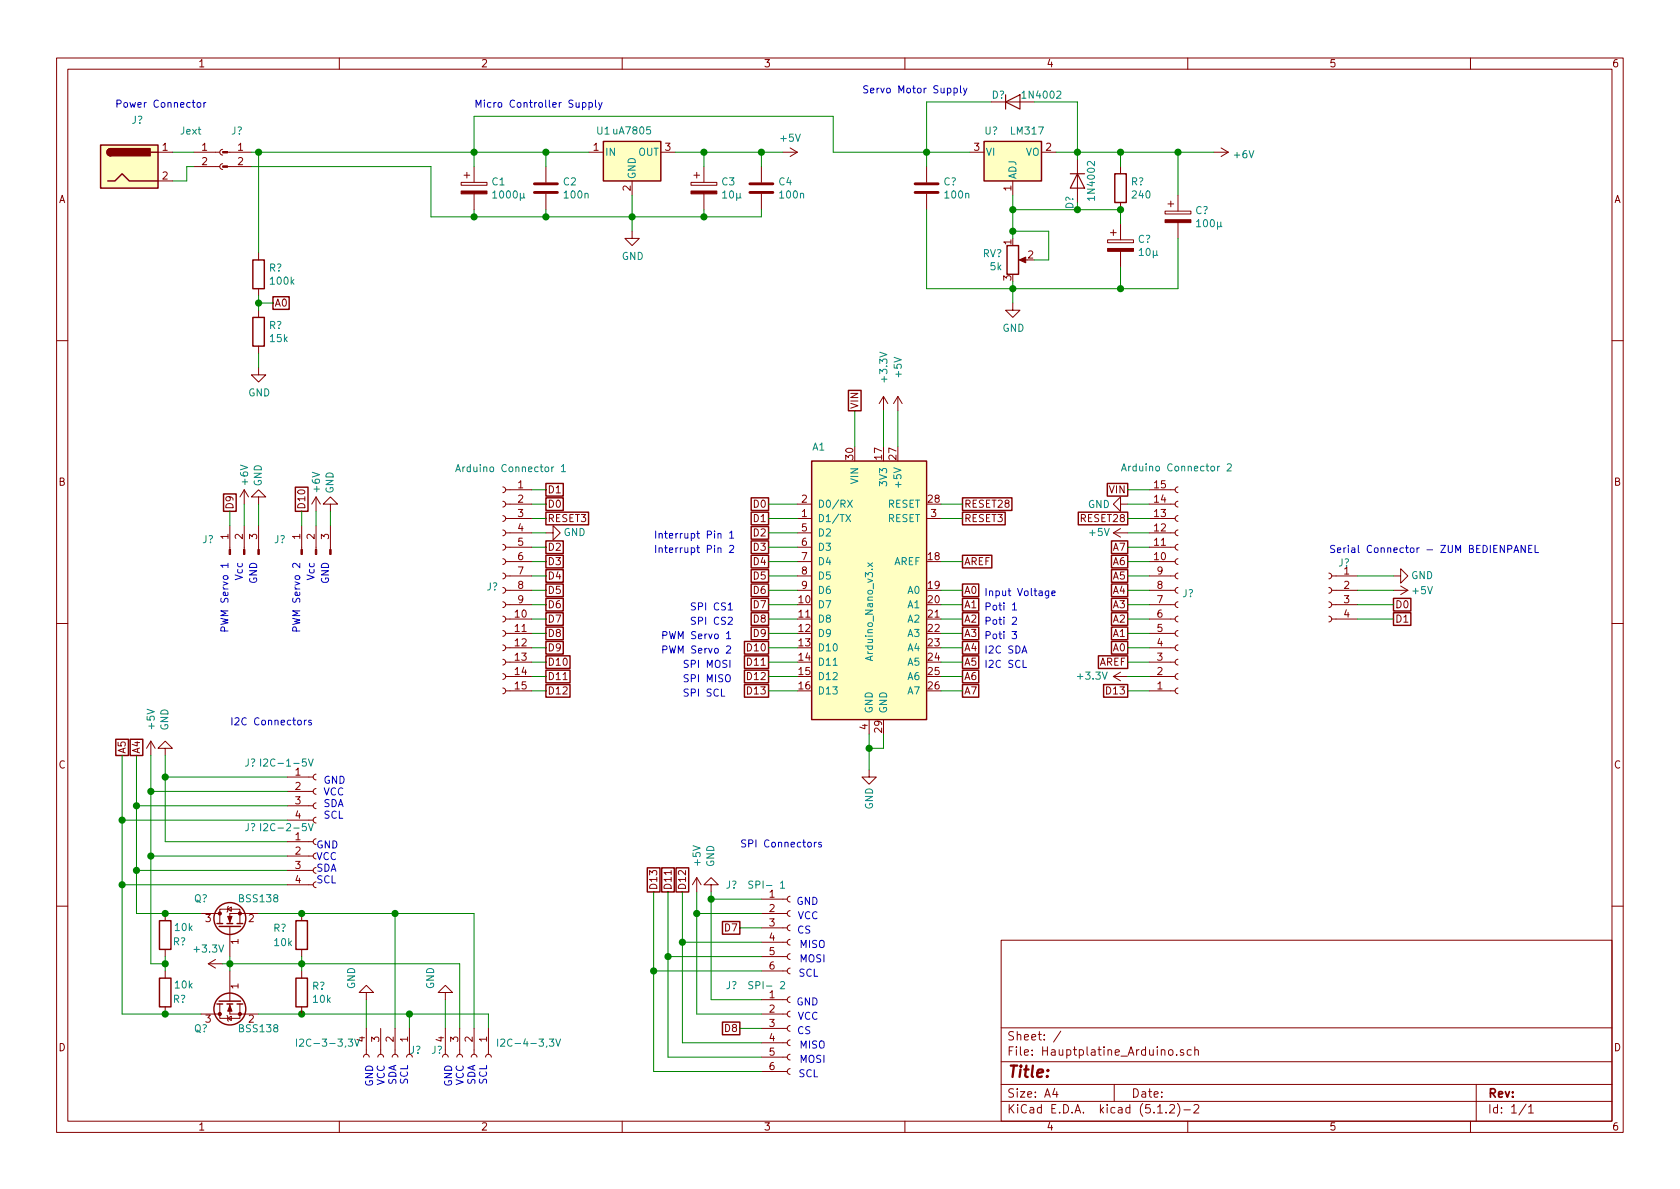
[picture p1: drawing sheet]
<svg xmlns="http://www.w3.org/2000/svg" width="297mm" height="210mm" viewBox="0 0 297 210" stroke-linecap="round" stroke-linejoin="round" font-family="sans-serif">
<g fill="none" stroke="#840000" stroke-width=".18">
<path d="M10 10.3h277v189.9h-277zM12 12.2h273v186.1h-273zM60 10.3v1.9M110 10.3v1.9M160 10.3v1.9M177.8 18h5.1M210 10.3v1.9M260 10.3v1.9M27.9 26.9h2.6M27.9 32h2.6M34.3 26.9h4.6M34.3 29.5h4.6"/>
<path d="M39.4 29l-.3 .1-.2 .3 .1 .4 .4 .2M39.4 26.4l-.3 .1-.2 .3 .1 .4 .4 .2M40.2 26.9h4.2M40.2 29.5h4.2M81.5 32.3h4.6v.5h-4.6zM82 31h1.1M82.5 30.5v1M83.8 29.5v2.8M83.8 34.3v2.8M96.5 29.5v2.8M96.5 34.3v2.8M104.1 26.9h2.6"/>
<path d="M111.8 32v2.5M116.8 26.9h2.6M122.2 32.3h4.5v.5h-4.5zM122.7 31h1M123.2 30.5v1M124.5 29.5v2.8M124.5 34.3v2.8M134.6 29.5v2.8M134.6 34.3v2.8M138.4 26.9h2.6M139.7 26.2l1.3 .7M141 26.9l-1.3 .8"/>
<path d="M163.8 29.5v2.8M163.8 34.3v2.8M171.4 26.9h2.6M179.1 32v2.5M184.1 26.9h2.6M190.5 28.2v7.6M198.1 29.5v1.2M198.1 35.8v1.3M198.1 39.6v2.8M206 37.3h4.6v.5h-4.6zM206.5 36.1h1M207 35.6v1"/>
<path d="M208.3 34.5v2.8M208.3 39.4v2.8M214.6 26.9h2.6M215.9 26.2l1.3 .7M217.2 26.9l-1.3 .8M45.7 44.7v1.3M45.7 51v1.3M45.7 54.9v1.2M111.8 40.9v1.3h1.2l-1.2 1.2-1.3-1.2h1.3M179.1 53.6v1.3h1.2l-1.2 1.2-1.3-1.2h1.3M180.6 46h1M195.8 42.4h4.6v.5h-4.6z"/>
<path d="M196.3 41.1h1.1M196.8 40.6v1.1M198.1 44.4v2.8M10 60.2h2M45.7 65v1.3h1.3l-1.3 1.3-1.3-1.3h1.3M45.7 61.2v1.3M156.2 70.1l-.8 1.3M156.2 70.1v2.5M156.2 70.1l.8 1.3M158.7 70.1l-.7 1.3M158.7 70.1v2.5M158.7 70.1l.8 1.3"/>
<path d="M285 60.2h2M40.6 93v4.2M43.2 86.6l-.8 1.3M43.2 86.6v2.5M43.2 93v4.2M43.2 86.6l.7 1.3M45.7 87.9h1.3l-1.3-1.3-1.3 1.3h1.3v1.2M45.7 93v4.2M53.3 93v4.2M55.9 87.9v2.5M55.9 93v4.2M55.9 87.9l-.8 1.2"/>
<path d="M55.9 87.9l.7 1.2M58.4 89.1h1.3l-1.3-1.2-1.3 1.2h1.3v1.3M58.4 93v4.2M88.9 98.8l.3 .1 .2 .3-.1 .4-.4 .2M88.9 96.3l.3 .1 .2 .3-.1 .4-.4 .2M88.9 93.7l.3 .1 .2 .3-.1 .5-.4 .1M88.9 91.2l.3 .1 .2 .3-.1 .4-.4 .2M88.9 88.6l.3 .2 .2 .2-.1 .5-.4 .2M88.9 86.1l.3 .1 .2 .3-.1 .4-.4 .2M89.4 91.7h4.6M89.4 89.1h4.6M89.4 94.2h4.6"/>
<path d="M89.4 96.8h4.6M89.4 99.3h4.6M89.4 86.6h4.6M96.5 94.2h1.3v-1.2l1.3 1.2-1.3 1.3v-1.3M141 91.7h2.5M141 89.1h2.5M141 94.2h2.5M141 96.8h2.5M141 99.3h2.5M163.8 91.7h2.6M196.8 94.2h2.6M196.8 94.2l1.3 .8"/>
<path d="M198.1 89.1v-1.2l-1.3 1.2 1.3 1.3v-1.3h1.3M198.1 93.5l-1.3 .7M203.2 91.7h4.6M203.2 89.1h4.6M203.2 94.2h4.6M203.2 96.8h4.6M203.2 99.3h4.6M203.2 86.6h4.6M208.3 86.1l-.3 .1-.2 .3 .1 .4 .4 .2M208.3 88.6l-.3 .1-.2 .4 .1 .4 .4 .2M208.3 91.2l-.3 .1-.2 .3 .1 .4 .4 .2M208.3 93.7l-.3 .1-.2 .4 .1 .3 .4 .2"/>
<path d="M208.3 96.3l-.3 .1-.2 .3 .1 .4 .4 .2M208.3 98.8l-.3 .1-.2 .3 .1 .4 .4 .2M10 110.3h2M88.9 119.1l.3 .1 .2 .3-.1 .5-.4 .1M88.9 116.6l.3 .1 .2 .3-.1 .4-.4 .2M88.9 114l.3 .2 .2 .2-.1 .5-.4 .2M88.9 111.5l.3 .1 .2 .3-.1 .4-.4 .2M88.9 109l.3 .1 .2 .3-.1 .4-.4 .2M88.9 106.4l.3 .1 .2 .3-.1 .5-.4 .1M88.9 103.9l.3 .1 .2 .3-.1 .4-.4 .2M88.9 101.3l.3 .2 .2 .2-.1 .5-.4 .2M89.4 101.8h4.6"/>
<path d="M89.4 104.4h4.6M89.4 109.5h4.6M89.4 106.9h4.6M89.4 112h4.6M89.4 114.5h4.6M89.4 117.1h4.6M89.4 119.6h4.6M141 101.8h2.5M141 104.4h2.5M196.8 119.6h2.6M196.8 119.6l1.3 .8M198.1 118.9l-1.3 .7"/>
<path d="M203.2 101.8h4.6M203.2 104.4h4.6M203.2 109.5h4.6M203.2 106.9h4.6M203.2 112h4.6M203.2 114.5h4.6M203.2 117.1h4.6M203.2 119.6h4.6M208.3 101.3l-.3 .1-.2 .4 .1 .4 .4 .2M208.3 103.9l-.3 .1-.2 .3 .1 .4 .4 .2M208.3 106.4l-.3 .1-.2 .4 .1 .3 .4 .2M208.3 109l-.3 .1-.2 .3 .1 .4 .4 .2"/>
<path d="M208.3 111.5l-.3 .1-.2 .3 .1 .4 .4 .2M208.3 114l-.3 .1-.2 .4 .1 .4 .4 .2M208.3 116.6l-.3 .1-.2 .3 .1 .4 .4 .2M208.3 119.1l-.3 .1-.2 .4 .1 .3 .4 .2M234.9 109l.4 .1 .2 .3-.2 .4-.4 .2M234.9 106.4l.4 .1 .2 .3-.2 .5-.4 .1M234.9 103.9l.4 .1 .2 .3-.2 .4-.4 .2M234.9 101.3l.4 .2 .2 .2-.2 .5-.4 .2M235.5 101.8h4.5M235.5 104.4h4.5M235.5 109.5h4.5M235.5 106.9h4.5"/>
<path d="M246.4 101.8h1.2v-1.2l1.3 1.2-1.3 1.3v-1.3M246.4 104.4h2.5M247.6 103.6l1.3 .8M248.9 104.4l-1.3 .8M285 110.3h2M26.7 131.1l-.8 1.2M26.7 131.1v2.5M26.7 131.1l.7 1.2M29.2 132.3h1.3l-1.3-1.2-1.3 1.2h1.3v1.3M50.8 139.9h4.6M50.8 137.4h4.6M55.9 139.4l-.3 .1-.2 .4 .1 .4 .4 .2"/>
<path d="M55.9 136.9l-.3 .1-.2 .3 .1 .4 .4 .2M88.9 121.7l.3 .1 .2 .3-.1 .4-.4 .2M89.4 122.2h4.6M153.7 136.1v1.3h1.2l-1.2 1.3-1.3-1.3h1.3M153.7 127.2v2.6M203.2 122.2h4.6M208.3 121.7l-.3 .1-.2 .3 .1 .4 .4 .2M50.8 145h4.6M50.8 142.5h4.6M50.8 156.5h4.6M50.8 153.9h4.6M50.8 151.4h4.6"/>
<path d="M50.8 148.8h4.6M55.9 144.5l-.3 .1-.2 .4 .1 .3 .4 .2M55.9 142l-.3 .1-.2 .3 .1 .4 .4 .2M55.9 156l-.3 .1-.2 .3 .1 .4 .4 .2M118.7 153.9v.8M123.2 155.2v2.5M123.2 155.2l-.8 1.3M123.2 155.2l.8 1.3M125.7 156.5h1.3l-1.3-1.3-1.2 1.3h1.2v1.2M134.6 159h4.6M139.7 158.5l-.3 .1-.2 .3 .1 .4 .4 .2M10 160.2h2"/>
<path d="M29.2 161.5v1.3M29.2 167.9v1.3M29.2 171.7v1.3M29.2 178v1.3M35.6 161.5h3.3M35.6 179.3h3.3M36.8 170.4l1.3 .8M36.8 170.4h2.6M38.1 169.7l-1.3 .7M38.9 161.5v-.7h3.5v2.5M38.9 161.5v1.8M38.9 177.5v1.8"/>
<path d="M40.1 179.6l.2 .1v.8l.1 .1M40.3 160.8l.6-.4v.8zM40.4 160.3l-.1 .1v.8l-.2 .1M40.6 177.5v1.8h5.1M40.6 163.8v5.4M40.6 171.7v5.3M42.4 177.5v2.6h-3.5v-.8M45.7 161.5h-5.1v1.8M53.3 161.5v1.3M53.3 167.9v1.3M53.3 171.7v1.3M53.3 178v1.3"/>
<path d="M64.8 175.5h1.2l-1.2-1.3-1.3 1.3h1.3v1.3M78.7 175.5h1.3l-1.3-1.3-1.2 1.3h1.2v1.3M134.6 171.7h4.6M134.6 169.2h4.6M134.6 166.6h4.6M134.6 164.1h4.6M134.6 161.5h4.6M134.6 179.3h4.6M134.6 176.8h4.6M139.7 171.2l-.3 .1-.2 .3 .1 .4 .4 .2M139.7 168.7l-.3 .1-.2 .3 .1 .4 .4 .2M139.7 166.1l-.3 .1-.2 .3 .1 .4 .4 .2"/>
<path d="M139.7 163.6l-.3 .1-.2 .3 .1 .4 .4 .2M139.7 161l-.3 .1-.2 .4 .1 .3 .4 .2M139.7 178.8l-.3 .1-.2 .3 .1 .4 .4 .2M139.7 176.3l-.3 .1-.2 .3 .1 .4 .4 .2M177 166.3h108v32h-108zM285 160.2h2M40.3 180.1l.6-.4v.8zM60 198.3v1.9M64.3 186.9l.1-.3 .3-.2 .4 .2 .2 .3M64.8 181.9v4.5M66.8 186.9l.1-.3 .3-.2 .4 .2 .2 .3M67.3 181.9v4.5"/>
<path d="M69.3 186.9l.2-.3 .2-.2 .5 .2 .2 .3M69.8 181.9v4.5M72.4 181.9v3.8M78.2 186.9l.2-.3 .2-.2 .5 .2 .1 .3M78.7 181.9v4.5M80.8 186.9l.1-.3 .3-.2 .4 .2 .2 .3M81.3 181.9v4.5M83.3 186.9l.1-.3 .3-.2 .5 .2 .1 .3M83.8 181.9v4.5M85.9 186.9l.1-.3 .3-.2 .4 .2 .2 .3M86.4 181.9v4.5M110 198.3v1.9"/>
<path d="M134.6 189.5h4.6M134.6 186.9h4.6M134.6 184.4h4.6M134.6 181.9h4.6M139.7 189l-.3 .1-.2 .3 .1 .4 .4 .2M139.7 186.4l-.3 .1-.2 .4 .1 .3 .4 .2M139.7 183.9l-.3 .1-.2 .3 .1 .4 .4 .2M139.7 181.4l-.3 .1-.2 .3 .1 .4 .4 .2M160 198.3v1.9M177 194.8h108M177 191.8h108M177 187.8h108"/>
<path d="M177 181.8h108M186.5 192.5l-.4 1h1M186.8 193v1M187.6 182.3l-1.3 2M197 191.8v3M204.7 196.8h.8M206.2 196.7v.1M206.7 185.7l.2-.1 .4 .1 .1 .6-.1 .2-.4 .1-.2-.1zM206.8 195.5l.2-.2h.4l.2 .2 .1 .3-.1 .2-.8 .8h.9M208.1 186.5v.1M208.2 195.1a1.71 1.71 0 0 1 0 2.3M209.2 185.7l-.3-.1-.2 .2 .1 .2 .4 .2v.3h-.5"/>
<path d="M209.3 196.3h1.2M210 198.3v1.9M210.6 185.7l-.4-.1-.3 .3 .1 .6 .2 .1 .4-.1M211.1 195.5l.2-.2h.4l.3 .5-1 1h1M211.3 185.7l.2-.1 .3 .1 .1 .9M211.3 185.1v1.5M260 198.3v1.9M261 191.8v6.5M269.8 195.2l-1.2 2M270.3 195.8l.4-.5v1.5M270.3 196.8h.8"/>
</g>
<g fill="#ffffc2" stroke="#ffffc2" stroke-width=".18">
<path d="M143.5 81.5h20.3v45.7h-20.3z"/>
<path d="M106.7 25h10.1v7h-10.1z"/>
<path d="M17.8 25.6h10.1v7.7h-10.1z"/>
<path d="M174 25h10.1v7h-10.1z"/>
</g>
<g fill="none" stroke="#840000" stroke-width=".25">
<path d="M17.8 25.6h10.1v7.7h-10.1zM19 32h1.3l1.3-1.3 1.3 1.3h5M19.6 26.3a.63 .63 0 0 0-.7 .6 .63 .63 0 0 0 .7 .7M26.7 26.9h1.2M106.7 25h10.1v7h-10.1zM174 25h10.1v7h-10.1zM197.1 30.7h2v5.1h-2zM44.7 46h2v5h-2zM44.7 56.1h2v5.1h-2zM48.3 52.5h2.8v2.2h-2.8zM178.1 43.4h2v5.1h-2zM150 69h2.2v3.6h-2.2z"/>
<path d="M39.5 87.3h2.3v3.1h-2.3zM52.2 86.2h2.3v4.2h-2.3zM96.5 85.5h3.1v2.2h-3.1zM96.5 88h3.1v2.3h-3.1zM96.5 90.6h7.6v2.2h-7.6zM96.5 98.2h3.1v2.2h-3.1zM96.5 95.7h3.1v2.2h-3.1zM132.8 88h3.1v2.3h-3.1zM132.8 90.6h3.1v2.2h-3.1zM132.8 93.1h3.1v2.2h-3.1zM132.8 95.7h3.1v2.2h-3.1zM132.8 98.2h3.1v2.2h-3.1z"/>
<path d="M143.5 81.5h20.3v45.7h-20.3zM170.2 98.2h5.2v2.2h-5.2zM170.2 90.6h7.5v2.2h-7.5zM170.2 88h8.7v2.3h-8.7zM190.7 90.6h8.7v2.2h-8.7zM195.8 85.5h3.6v2.2h-3.6zM196.5 98.2h2.9v2.2h-2.9zM196.5 95.7h2.9v2.2h-2.9zM96.5 118.5h4.3v2.2h-4.3zM96.5 116h4.3v2.2h-4.3zM96.5 113.4h3.1v2.3h-3.1zM96.5 110.9h3.1v2.2h-3.1z"/>
<path d="M96.5 108.4h3.1v2.2h-3.1zM96.5 105.8h3.1v2.2h-3.1zM96.5 103.3h3.1v2.2h-3.1zM96.5 100.7h3.1v2.3h-3.1zM131.6 113.4h4.3v2.3h-4.3zM131.6 116h4.3v2.2h-4.3zM131.6 118.5h4.3v2.2h-4.3zM132.8 100.7h3.1v2.3h-3.1zM132.8 103.3h3.1v2.2h-3.1zM132.8 105.8h3.1v2.2h-3.1zM132.8 108.4h3.1v2.2h-3.1zM132.8 110.9h3.1v2.2h-3.1z"/>
<path d="M170.2 105.8h2.9v2.2h-2.9zM170.2 108.4h2.9v2.2h-2.9zM170.2 110.9h2.9v2.2h-2.9zM170.2 113.4h2.9v2.3h-2.9zM170.2 116h2.9v2.2h-2.9zM170.2 118.5h2.9v2.2h-2.9zM170.2 103.3h2.9v2.2h-2.9zM194.2 116h5.2v2.2h-5.2zM196.5 113.4h2.9v2.3h-2.9zM196.5 110.9h2.9v2.2h-2.9zM196.5 108.4h2.9v2.2h-2.9zM196.5 105.8h2.9v2.2h-2.9z"/>
<path d="M196.5 103.3h2.9v2.2h-2.9zM196.5 100.7h2.9v2.3h-2.9zM246.4 105.8h3.1v2.2h-3.1zM246.4 108.4h3.1v2.2h-3.1zM20.5 130.7h2.2v2.9h-2.2zM23 130.7h2.2v2.9h-2.2zM96.5 121.1h4.3v2.2h-4.3zM131.6 121.1h4.3v2.2h-4.3zM170.2 121.1h2.9v2.2h-2.9zM195.1 121.1h4.3v2.2h-4.3zM114.5 153.5h2.2v4.2h-2.2zM117 153.5h2.2v4.2h-2.2z"/>
<path d="M119.5 153.5h2.3v4.2h-2.3zM28.2 162.8h2v5.1h-2zM28.2 173h2v5h-2zM38.4 163.3h1M38.4 177.5h1M38.7 163.8h3.8M38.7 177h3.8M40.1 163.3h1M40.1 177.5h1M41.9 163.3h1M41.9 177.5h1M52.3 173h2.1v5h-2.1z"/>
<path d="M52.3 162.8h2.1v5.1h-2.1zM127.7 163h3.1v2.2h-3.1zM127.7 180.7h3.1v2.3h-3.1z"/>
<circle cx="40.6" cy="162.4" r="2.82"/>
<circle cx="40.6" cy="178.4" r="2.82"/>
</g>
<g fill="none" stroke="#008484" stroke-width=".18">
<path d="M80.6 83.4l.4-1.3 .4 1.3M80.7 83.1h.6M99.3 82.5l.3-.4v1.3M99.3 83.4h.7M149.6 91l.8 1.2M149.9 88.4l.8 1.3M150.4 91l-.8 1.2M150.7 88.4l-.8 1.3M153.4 99.5l.9 .7M154.3 99.5l-.9 .7M198.3 83.3l.4-1.3 .4 1.3M198.4 82.9h.6"/>
<path d="M217 82.1l.5-.1 .2 .4v.2l-.8 .7h.8M46.1 134.2v1.3M46.6 134.3l.5-.1 .2 .4-.7 .9h.7M54.5 134.2l.5 1.3 .4-1.3M46.1 145.6v1.3M46.6 145.8l.5-.2 .2 .4-.7 .9h.7M54.5 145.6l.5 1.3 .4-1.3M133.1 155.9l-.5-.1-.2 .1 .1 .5 .5 .2 .1 .2-.2 .3-.5-.1M138 156.2l.4-.4v1.3M138 157.1h.7M133.1 173.7l-.5-.1-.2 .1 .1 .4 .5 .3 .1 .2-.2 .2h-.5M138 173.7l.5-.1 .2 .3-.8 .9h.8"/>
<path d="M52.4 183.7v1.3M53 183.9l.5-.2 .2 .4-.1 .2-.7 .7h.8M62.7 183.7l.4 1.3 .5-1.3M88 183.7v1.3M88.5 183.9l.5-.2 .3 .4-.1 .2-.7 .7h.8M98.3 183.7l.4 1.3 .4-1.3"/>
</g>
<g fill="#840000" stroke="#840000" stroke-width=".18">
<path d="M81.5 33.8h4.6v.5h-4.6z"/>
<path d="M122.2 33.8h4.5v.5h-4.5z"/>
<path d="M39.4 29.3h.8v.3h-.8z"/>
<path d="M39.4 26.8h.8v.2h-.8z"/>
<path d="M180.2 46l1.2-.5v1z"/>
<path d="M206 38.9h4.6v.5h-4.6z"/>
<path d="M195.8 43.9h4.6v.5h-4.6z"/>
<path d="M45.6 97.2h.2v.8h-.2z"/>
<path d="M43.1 97.2h.2v.8h-.2z"/>
<path d="M40.5 97.2h.3v.8h-.3z"/>
<path d="M58.3 97.2h.2v.8h-.2z"/>
<path d="M55.8 97.2h.2v.8h-.2z"/>
<path d="M53.2 97.2h.3v.8h-.3z"/>
<path d="M40.3 162h.7l-.4 1.1z"/>
<path d="M40.6 177.8l.4 1h-.7z"/>
<circle cx="42.4" cy="161.5" r=".28"/>
<circle cx="38.9" cy="161.5" r=".28"/>
<circle cx="42.4" cy="179.3" r=".28"/>
<circle cx="38.9" cy="179.3" r=".28"/>
</g>
<path d="M94.5 34h4.1M94.5 32.5h4.1M132.6 34h4.1M132.6 32.5h4.1M161.8 34h4.1M161.8 32.5h4.1" fill="none" stroke="#840000" stroke-width=".51"/>
<g fill="none" stroke="#008400" stroke-width=".18">
<path d="M175.3 18h-11.5v11.5M182.9 18h7.6v10.2M30.5 26.9h3.8M34.3 29.5h-1.3v2.5h-2.5M44.4 26.9h59.7M44.4 29.5h31.8v8.8h58.4v-1.2M45.7 26.9v17.8M83.8 37.1v1.2M96.5 26.9v2.6M96.5 37.1v1.2M111.8 34.5v6.4M119.4 26.9h19"/>
<path d="M124.5 26.9v2.6M124.5 37.1v1.2M134.6 26.9v2.6M163.8 37.1v13.9h44.5v-8.8M171.4 26.9h-24.1v-6.3h-63.5v8.9M179.1 34.5v7.7M179.1 37.1h19v2.5M186.7 26.9h27.9M190.5 35.8v1.3M198.1 26.9v2.6M208.3 26.9v7.6M45.7 52.3v2.6"/>
<path d="M45.7 53.6h2.6M179.1 40.9h6.3v5.1h-2.5M179.1 49.8v3.8M198.1 47.2v3.8M45.7 62.5v2.5M151.1 72.6v6.4M156.2 72.6v6.4M158.7 72.6v6.4M40.6 90.4v2.6M43.2 89.1v3.9M45.7 89.1v3.9M53.3 90.4v2.6"/>
<path d="M55.9 90.4v2.6M58.4 90.4v2.6M94 89.1h2.5M94 91.7h2.5M94 99.3h2.5M94 94.2h2.5M94 96.8h2.5M94 86.6h2.5M135.9 89.1h5.1M135.9 91.7h5.1M135.9 99.3h5.1M135.9 94.2h5.1"/>
<path d="M135.9 96.8h5.1M166.4 89.1h3.8M166.4 91.7h3.8M166.4 99.3h3.8M199.4 89.1h3.8M199.4 91.7h3.8M199.4 99.3h3.8M199.4 94.2h3.8M199.4 96.8h3.8M199.4 86.6h3.8M94 106.9h2.5M94 109.5h2.5"/>
<path d="M94 112h2.5M94 104.4h2.5M94 114.5h2.5M94 117.1h2.5M94 119.6h2.5M94 101.8h2.5M135.9 106.9h5.1M135.9 109.5h5.1M135.9 112h5.1M135.9 104.4h5.1M135.9 114.5h5.1M135.9 117.1h5.1"/>
<path d="M135.9 119.6h5.1M135.9 101.8h5.1M166.4 106.9h3.8M166.4 109.5h3.8M166.4 112h3.8M166.4 104.4h3.8M166.4 114.5h3.8M166.4 117.1h3.8M166.4 119.6h3.8M199.4 106.9h3.8M199.4 109.5h3.8M199.4 112h3.8"/>
<path d="M199.4 104.4h3.8M199.4 114.5h3.8M199.4 117.1h3.8M199.4 119.6h3.8M199.4 101.8h3.8M240 106.9h6.4M240 109.5h6.4M240 104.4h6.4M240 101.8h6.4M21.6 133.6v45.7h14M24.1 133.6v27.9h11.5M26.7 133.6v36.8h2.5"/>
<path d="M26.7 139.9h24.1M29.2 133.6v15.2h21.6M29.2 137.4h21.6M94 122.2h2.5M135.9 122.2h5.1M153.7 129.8v6.3M156.2 129.8v2.5h-2.5M166.4 122.2h3.8M199.4 122.2h3.8M21.6 156.5h29.2M21.6 145h29.2M24.1 153.9h26.7"/>
<path d="M24.1 142.5h26.7M26.7 151.4h24.1M115.6 157.7v31.8h19M118.1 157.7v29.2h16.5M120.6 157.7v26.7h14M123.2 157.7v21.6h11.4M125.7 157.7v19.1h8.9M125.7 159h8.9M29.2 169.2v2.5M39.4 170.4h41.9v11.5M40.6 169.2v2.5M45.7 161.5h38.1v20.4"/>
<path d="M45.7 179.3h40.7v2.6M53.3 169.2v2.5M64.8 176.8v5.1M69.8 161.5v20.4M72.4 179.3v2.6M78.7 176.8v5.1M115.6 171.7h19M118.1 169.2h16.5M120.6 166.6h14M123.2 161.5h11.4M130.8 164.1h3.8M130.8 181.9h3.8"/>
</g>
<g fill="#008400" stroke="#008400" stroke-width=".25">
<circle cx="124.5" cy="26.9" r=".51"/>
<circle cx="134.6" cy="26.9" r=".51"/>
<circle cx="124.5" cy="38.3" r=".51"/>
<circle cx="111.8" cy="38.3" r=".51"/>
<circle cx="96.5" cy="26.9" r=".51"/>
<circle cx="96.5" cy="38.3" r=".51"/>
<circle cx="153.7" cy="132.3" r=".51"/>
<circle cx="83.8" cy="26.9" r=".51"/>
<circle cx="125.7" cy="159" r=".51"/>
<circle cx="123.2" cy="161.5" r=".51"/>
<circle cx="120.7" cy="166.6" r=".51"/>
<circle cx="118.1" cy="169.2" r=".51"/>
<circle cx="115.6" cy="171.7" r=".51"/>
<circle cx="45.7" cy="53.6" r=".51"/>
<circle cx="45.7" cy="26.9" r=".51"/>
<circle cx="83.8" cy="38.3" r=".51"/>
<circle cx="179.1" cy="40.9" r=".51"/>
<circle cx="163.8" cy="26.9" r=".51"/>
<circle cx="198.1" cy="26.9" r=".51"/>
<circle cx="190.5" cy="26.9" r=".51"/>
<circle cx="179.1" cy="37.1" r=".51"/>
<circle cx="190.5" cy="37.1" r=".51"/>
<circle cx="198.1" cy="37.1" r=".51"/>
<circle cx="179.1" cy="51" r=".51"/>
<circle cx="198.1" cy="51" r=".51"/>
<circle cx="208.3" cy="26.9" r=".51"/>
<circle cx="72.4" cy="179.3" r=".51"/>
<circle cx="69.9" cy="161.5" r=".51"/>
<circle cx="53.3" cy="179.3" r=".51"/>
<circle cx="21.6" cy="156.5" r=".51"/>
<circle cx="24.1" cy="153.9" r=".51"/>
<circle cx="26.7" cy="151.4" r=".51"/>
<circle cx="26.7" cy="139.9" r=".51"/>
<circle cx="24.1" cy="142.5" r=".51"/>
<circle cx="29.2" cy="137.4" r=".51"/>
<circle cx="21.6" cy="145" r=".51"/>
<circle cx="29.2" cy="170.4" r=".51"/>
<circle cx="29.2" cy="161.5" r=".51"/>
<circle cx="29.2" cy="179.3" r=".51"/>
<circle cx="40.6" cy="170.4" r=".51"/>
<circle cx="53.3" cy="170.4" r=".51"/>
<circle cx="53.3" cy="161.5" r=".51"/>
</g>
<g fill="none" stroke="#0000c2" stroke-width=".18">
<path d="M35 18.2l.3-.1 .2 .3-.1 .5-.3 .1-.2-.2zM36 18.1v.9M36.4 18.1l-.4 .3M103 18.2l.4-.1 .2 .3-.1 .5h-.5M103 18.1v1.3M104.1 18.2l.4-.1 .2 .3-.1 .5h-.5M104.1 18.1v1.3M105.3 17.7v1.1l.2 .2M105.8 18.1l.3 .9M106.5 18.1l-.5 1.2-.2 .1M168.7 15.6h.3l.3 .2-.1 .6h-.5M168.7 15.6v1.3"/>
<path d="M169.8 15.2v1.1l.2 .1M170.4 15.6l.3 .8M171 15.6l-.5 1.1-.1 .2M126.9 94.5l.2-.2 .3 .1 .1 .8M126.9 97l.2-.1h.3l.1 .8M129 94.3l.4-.4v1.3M129 96.6l.5-.2 .2 .4v.2l-.8 .7h.8M129 95.2h.7M266.6 97.1l.7-.1v-.4l-.7-.2v1.3M267.7 97.7l.4-1.3 .4 1.3M267.8 97.4h.6M269.7 96.4v1.3l-.8-1.3v1.3"/>
<path d="M270.3 97h.4M270.9 96.4h-.6v1.3h.6M271.4 96.4v1.3h.6M39.7 111.6l-.1-.7h-.4l-.2 .2v.5h1.3M52.4 111.6l-.1-.7h-.4l-.2 .2v.5h1.3M128.3 119.5l.3-.2a.44 .44 0 0 1 .5 .4v.7l-.3 .2-.4-.1a1 1 0 0 1-.1-1zM128.4 112l.4-.3v1.2M128.4 114.3l.5-.1 .3 .4-.8 .9h.8M128.4 112.9h.8M128.8 107l.3-.4v1.3M128.8 109.3l.4-.2 .3 .4-.8 .9h.8M128.8 107.9h.7"/>
<path d="M129.1 116.8v1.2M178.9 111.7h.8l-.4 .5 .4 .1-.1 .6h-.5l-.2-.1M179 107l.4-.4v1.3M179 109.3l.5-.2 .2 .4v.2l-.8 .7h.8M179 107.9h.7M180.7 115.5l.4-1.3 .5 1.3M180.9 116.8v1.2h.6M185.4 104.5v1.1l-.2 .2-.3-.1M185.4 104.5h-.3l-.3 .2 .1 .6h.5M186 104.9l.6-.1-.1-.3h-.3l-.2 .2v.6h.5M53.8 127.3v.9M54.2 127.3l-.4 .3"/>
<path d="M55 127.4l-.3-.1-.1 .2v.2l.4 .1v.3h-.4M127.6 121.8v1.3h.5M144 148.9v.9M144.3 148.9l-.3 .3M145.2 149l-.3-.1-.2 .2 .1 .2 .4 .1v.3h-.5"/>
</g>
<g fill="#840000" stroke="#840000" stroke-width=".25">
<path d="M19.1 26.5l.5-.2v1.3a.64 .64 0 0 1-.6-.4 .64 .64 0 0 1 .1-.7z"/>
<path d="M19.6 26.3h6.9v1.3h-6.9z"/>
</g>
<path d="M177.8 18l2.5-1.2v2.5zM177.8 16.8v2.5M189.2 30.7h2.6M190.5 30.7l1.3 2.6h-2.6z" fill="none" stroke="#840000" stroke-width=".2"/>
<text font-size="2.8" fill="#840000" x="178" y="190.5">Title:</text>
<g font-size="2.1" fill="#840000">
<text x="178" y="184">Sheet: /</text>
<text x="178" y="186.7">File: Hauptplatine_Arduino.sch</text>
<text x="178" y="196.9">KiCad E.D.A. kicad (5.1.2)-2</text>
<text x="178" y="194.1">Size: A4</text>
<text x="200" y="194.1">Date:</text>
<text x="263" y="194.1">Rev:</text>
<text x="263" y="196.9">Id: 1/1</text>
</g>
<g font-size="1.8" fill="#840000">
<text x="35" y="11.9">1</text>
<text x="85" y="11.9">2</text>
<text x="135" y="11.9">3</text>
<text x="185" y="11.9">4</text>
<text x="235" y="11.9">5</text>
<text x="285" y="11.9">6</text>
<text x="28.7" y="26.7">1</text>
<text x="35.7" y="26.7">1</text>
<text x="35.7" y="29.2">2</text>
<text x="42.1" y="26.7">1</text>
<text x="42.1" y="29.2">2</text>
<text x="104.9" y="26.7">1</text>
<text x="117.6" y="26.7">3</text>
<text x="172.2" y="26.7">3</text>
<text x="184.9" y="26.7">2</text>
<text x="10.4" y="35.9">A</text>
<text x="28.7" y="31.7">2</text>
<text x="111.5" y="33.8" transform="rotate(-90 111.5 33.8)">2</text>
<text x="178.8" y="33.8" transform="rotate(-90 178.8 33.8)">1</text>
<text x="285.4" y="35.9">A</text>
<text x="178.8" y="43.3" transform="rotate(-90 178.8 43.3)">1</text>
<text x="181.8" y="45.7">2</text>
<text x="178.8" y="49.6" transform="rotate(-90 178.8 49.6)">3</text>
<text x="48.5" y="54.2">A0</text>
<text x="151.8" y="72.4" transform="rotate(-90 151.8 72.4)">VIN</text>
<text x="150.9" y="81.2" transform="rotate(-90 150.9 81.2)">30</text>
<text x="156" y="81.2" transform="rotate(-90 156 81.2)">17</text>
<text x="158.5" y="81.2" transform="rotate(-90 158.5 81.2)">27</text>
<text x="10.4" y="85.9">B</text>
<text x="91.6" y="86.4">1</text>
<text x="91.6" y="88.9">2</text>
<text x="96.8" y="87.2">D1</text>
<text x="96.8" y="89.8">D0</text>
<text x="133.4" y="89.8">D0</text>
<text x="141.8" y="88.9">2</text>
<text x="164.1" y="88.9">28</text>
<text x="170.4" y="89.8">RESET28</text>
<text x="196.2" y="87.2">VIN</text>
<text x="204.1" y="88.9">14</text>
<text x="204.1" y="86.4">15</text>
<text x="285.4" y="85.9">B</text>
<text x="40.4" y="95.3" transform="rotate(-90 40.4 95.3)">1</text>
<text x="41.3" y="90.2" transform="rotate(-90 41.3 90.2)">D9</text>
<text x="42.9" y="95.3" transform="rotate(-90 42.9 95.3)">2</text>
<text x="45.5" y="95.3" transform="rotate(-90 45.5 95.3)">3</text>
<text x="53.1" y="95.3" transform="rotate(-90 53.1 95.3)">1</text>
<text x="54" y="90.2" transform="rotate(-90 54 90.2)">D10</text>
<text x="55.6" y="95.3" transform="rotate(-90 55.6 95.3)">2</text>
<text x="58.2" y="95.3" transform="rotate(-90 58.2 95.3)">3</text>
<text x="91.6" y="91.4">3</text>
<text x="91.6" y="94">4</text>
<text x="96.8" y="92.3">RESET3</text>
<text x="133.4" y="92.3">D1</text>
<text x="133.4" y="94.9">D2</text>
<text x="141.8" y="91.4">1</text>
<text x="141.8" y="94">5</text>
<text x="164.6" y="91.4">3</text>
<text x="170.4" y="92.3">RESET3</text>
<text x="191.3" y="92.3">RESET28</text>
<text x="204.1" y="94">12</text>
<text x="204.1" y="91.4">13</text>
<text x="91.6" y="96.5">5</text>
<text x="91.6" y="99.1">6</text>
<text x="91.6" y="101.6">7</text>
<text x="96.8" y="99.9">D3</text>
<text x="96.8" y="97.4">D2</text>
<text x="133.4" y="97.4">D3</text>
<text x="133.4" y="99.9">D4</text>
<text x="141.8" y="96.5">6</text>
<text x="141.8" y="99.1">7</text>
<text x="141.8" y="101.6">8</text>
<text x="164.1" y="99.1">18</text>
<text x="170.4" y="99.9">AREF</text>
<text x="196.9" y="99.9">A6</text>
<text x="196.9" y="97.4">A7</text>
<text x="204.1" y="99.1">10</text>
<text x="204.1" y="96.5">11</text>
<text x="204.6" y="101.6">9</text>
<text x="91.6" y="104.1">8</text>
<text x="91.6" y="106.7">9</text>
<text x="96.8" y="107.6">D6</text>
<text x="96.8" y="105">D5</text>
<text x="96.8" y="102.5">D4</text>
<text x="133.4" y="102.5">D5</text>
<text x="133.4" y="105">D6</text>
<text x="133.4" y="107.6">D7</text>
<text x="141.3" y="106.7">10</text>
<text x="141.8" y="104.1">9</text>
<text x="164.1" y="104.1">19</text>
<text x="164.1" y="106.7">20</text>
<text x="170.4" y="107.6">A1</text>
<text x="170.4" y="105">A0</text>
<text x="196.9" y="107.6">A3</text>
<text x="196.9" y="105">A4</text>
<text x="196.9" y="102.5">A5</text>
<text x="204.6" y="106.7">7</text>
<text x="204.6" y="104.1">8</text>
<text x="237.6" y="104.1">2</text>
<text x="237.6" y="106.7">3</text>
<text x="246.6" y="107.6">D0</text>
<text x="91.1" y="109.2">10</text>
<text x="91.1" y="111.8">11</text>
<text x="96.8" y="112.6">D8</text>
<text x="96.8" y="110.1">D7</text>
<text x="133.4" y="110.1">D8</text>
<text x="133.4" y="112.6">D9</text>
<text x="141.3" y="109.2">11</text>
<text x="141.3" y="111.8">12</text>
<text x="164.1" y="109.2">21</text>
<text x="164.1" y="111.8">22</text>
<text x="170.4" y="110.1">A2</text>
<text x="170.4" y="112.6">A3</text>
<text x="196.9" y="112.6">A1</text>
<text x="196.9" y="110.1">A2</text>
<text x="204.6" y="111.8">5</text>
<text x="204.6" y="109.2">6</text>
<text x="237.6" y="109.2">4</text>
<text x="246.6" y="110.1">D1</text>
<text x="91.1" y="114.3">12</text>
<text x="91.1" y="116.8">13</text>
<text x="91.1" y="119.4">14</text>
<text x="96.8" y="117.7">D10</text>
<text x="96.8" y="115.2">D9</text>
<text x="132.4" y="115.2">D10</text>
<text x="132.4" y="117.7">D11</text>
<text x="141.3" y="114.3">13</text>
<text x="141.3" y="116.8">14</text>
<text x="141.3" y="119.4">15</text>
<text x="164.1" y="114.3">23</text>
<text x="164.1" y="116.8">24</text>
<text x="164.1" y="119.4">25</text>
<text x="170.4" y="115.2">A4</text>
<text x="170.4" y="117.7">A5</text>
<text x="194.3" y="117.7">AREF</text>
<text x="196.9" y="115.2">A0</text>
<text x="204.6" y="119.4">2</text>
<text x="204.6" y="116.8">3</text>
<text x="204.6" y="114.3">4</text>
<text x="91.1" y="121.9">15</text>
<text x="96.8" y="122.8">D12</text>
<text x="96.8" y="120.3">D11</text>
<text x="132.4" y="120.3">D12</text>
<text x="132.4" y="122.8">D13</text>
<text x="141.3" y="121.9">16</text>
<text x="164.1" y="121.9">26</text>
<text x="170.4" y="120.3">A6</text>
<text x="170.4" y="122.8">A7</text>
<text x="195.9" y="122.8">D13</text>
<text x="204.6" y="121.9">1</text>
<text x="153.4" y="129" transform="rotate(-90 153.4 129)">4</text>
<text x="156" y="129.5" transform="rotate(-90 156 129.5)">29</text>
<text x="10.4" y="135.9">C</text>
<text x="22.2" y="133.3" transform="rotate(-90 22.2 133.3)">A5</text>
<text x="24.8" y="133.3" transform="rotate(-90 24.8 133.3)">A4</text>
<text x="52.2" y="137.2">1</text>
<text x="285.4" y="135.9">C</text>
<text x="52.2" y="139.7">2</text>
<text x="52.2" y="142.2">3</text>
<text x="52.2" y="144.8">4</text>
<text x="52.2" y="148.6">1</text>
<text x="52.2" y="151.1">2</text>
<text x="52.2" y="153.7">3</text>
<text x="52.2" y="156.2">4</text>
<text x="116.2" y="157.5" transform="rotate(-90 116.2 157.5)">D13</text>
<text x="118.7" y="157.5" transform="rotate(-90 118.7 157.5)">D11</text>
<text x="121.3" y="157.5" transform="rotate(-90 121.3 157.5)">D12</text>
<text x="136" y="158.7">1</text>
<text x="136" y="161.3">2</text>
<text x="36.3" y="163.1">3</text>
<text x="42.2" y="167" transform="rotate(-90 42.2 167)">1</text>
<text x="44" y="163.1">2</text>
<text x="128.3" y="164.7">D7</text>
<text x="136" y="163.8">3</text>
<text x="136" y="166.4">4</text>
<text x="136" y="168.9">5</text>
<text x="136" y="171.4">6</text>
<text x="42.2" y="174.8" transform="rotate(-90 42.2 174.8)">1</text>
<text x="136" y="176.5">1</text>
<text x="136" y="179.1">2</text>
<text x="10.4" y="185.9">D</text>
<text x="36.3" y="180.8">3</text>
<text x="44" y="180.8">2</text>
<text x="64.5" y="184.2" transform="rotate(-90 64.5 184.2)">4</text>
<text x="67.1" y="184.2" transform="rotate(-90 67.1 184.2)">3</text>
<text x="69.6" y="184.2" transform="rotate(-90 69.6 184.2)">2</text>
<text x="72.1" y="184.2" transform="rotate(-90 72.1 184.2)">1</text>
<text x="78.5" y="184.2" transform="rotate(-90 78.5 184.2)">4</text>
<text x="81" y="184.2" transform="rotate(-90 81 184.2)">3</text>
<text x="83.6" y="184.2" transform="rotate(-90 83.6 184.2)">2</text>
<text x="86.1" y="184.2" transform="rotate(-90 86.1 184.2)">1</text>
<text x="128.3" y="182.5">D8</text>
<text x="136" y="181.6">3</text>
<text x="136" y="184.1">4</text>
<text x="285.4" y="185.9">D</text>
<text x="136" y="186.7">5</text>
<text x="136" y="189.2">6</text>
<text x="35" y="199.9">1</text>
<text x="85" y="199.9">2</text>
<text x="135" y="199.9">3</text>
<text x="185" y="199.9">4</text>
<text x="235" y="199.9">5</text>
<text x="285" y="199.9">6</text>
</g>
<g font-size="1.8" fill="#0000c2">
<text x="152.4" y="16.5">Servo Motor Supply</text>
<text x="20.3" y="19">Power Connector</text>
<text x="83.8" y="19">Micro Controller Supply</text>
<text x="115.6" y="95.2">Interrupt Pin 1</text>
<text x="115.6" y="97.8">Interrupt Pin 2</text>
<text x="234.9" y="97.8">Serial Connector - ZUM BEDIENPANEL</text>
<text x="42.9" y="102.5" transform="rotate(-90 42.9 102.5)">Vcc</text>
<text x="45.5" y="103.2" transform="rotate(-90 45.5 103.2)">GND</text>
<text x="55.6" y="102.5" transform="rotate(-90 55.6 102.5)">Vcc</text>
<text x="58.2" y="103.2" transform="rotate(-90 58.2 103.2)">GND</text>
<text x="121.9" y="107.9">SPI CS1</text>
<text x="174" y="107.9">Poti 1</text>
<text x="174" y="105.4">Input Voltage</text>
<text x="40.4" y="110.5" transform="rotate(-90 40.4 110.5)">PWM Servo 1</text>
<text x="53.1" y="110.5" transform="rotate(-90 53.1 110.5)">PWM Servo 2</text>
<text x="116.8" y="113">PWM Servo 1</text>
<text x="121.9" y="110.5">SPI CS2</text>
<text x="174" y="110.5">Poti 2</text>
<text x="174" y="113">Poti 3</text>
<text x="116.8" y="115.6">PWM Servo 2</text>
<text x="120.6" y="118.1">SPI MOSI</text>
<text x="174" y="115.6">I2C SDA</text>
<text x="174" y="118.1">I2C SCL</text>
<text x="120.6" y="120.6">SPI MISO</text>
<text x="120.6" y="123.2">SPI SCL</text>
<text x="40.6" y="128.3">I2C Connectors</text>
<text x="57.1" y="138.6">GND</text>
<text x="57.1" y="140.7">VCC</text>
<text x="57.1" y="142.7">SDA</text>
<text x="57.1" y="144.8">SCL</text>
<text x="130.8" y="149.9">SPI Connectors</text>
<text x="55.9" y="150">GND</text>
<text x="55.9" y="152.1">VCC</text>
<text x="55.9" y="154.1">SDA</text>
<text x="55.9" y="156.2">SCL</text>
<text x="140.8" y="160">GND</text>
<text x="141" y="162.6">VCC</text>
<text x="141" y="165.1">CS</text>
<text x="141.5" y="167.6">MISO</text>
<text x="141.2" y="172.7">SCL</text>
<text x="141.5" y="170.2">MOSI</text>
<text x="140.8" y="177.8">GND</text>
<text x="141" y="180.3">VCC</text>
<text x="141" y="182.9">CS</text>
<text x="141.5" y="185.4">MISO</text>
<text x="68" y="191.9" transform="rotate(-90 68 191.9)">VCC</text>
<text x="70.1" y="191.9" transform="rotate(-90 70.1 191.9)">SDA</text>
<text x="72.1" y="191.7" transform="rotate(-90 72.1 191.7)">SCL</text>
<text x="82" y="191.9" transform="rotate(-90 82 191.9)">VCC</text>
<text x="84" y="191.9" transform="rotate(-90 84 191.9)">SDA</text>
<text x="86.1" y="191.7" transform="rotate(-90 86.1 191.7)">SCL</text>
<text x="141.2" y="190.5">SCL</text>
<text x="141.5" y="188">MOSI</text>
<text x="66" y="192.1" transform="rotate(-90 66 192.1)">GND</text>
<text x="79.9" y="192.1" transform="rotate(-90 79.9 192.1)">GND</text>
</g>
<g font-size="1.8" fill="#008484">
<text x="175.4" y="17.4">D?</text>
<text x="181.1" y="17.4">1N4002</text>
<text x="23.3" y="21.9">J?</text>
<text x="32" y="23.8">Jext</text>
<text x="40.9" y="23.8">J?</text>
<text x="105.6" y="23.8">U1 uA7805</text>
<text x="174.1" y="23.8">U?</text>
<text x="178.9" y="23.8">LM317</text>
<text x="106.9" y="27.6">IN</text>
<text x="112.9" y="27.6">OUT</text>
<text x="138.1" y="25.1">+5V</text>
<text x="174.2" y="27.6">VI</text>
<text x="181.3" y="27.6">VO</text>
<text x="218.3" y="28">+6V</text>
<text x="87" y="32.8">C1</text>
<text x="87.5" y="35.1">1000µ</text>
<text x="99.6" y="32.8">C2</text>
<text x="99.9" y="35.1">100n</text>
<text x="112.4" y="31.7" transform="rotate(-90 112.4 31.7)">GND</text>
<text x="127.7" y="32.8">C3</text>
<text x="127.9" y="35.1">10µ</text>
<text x="137.7" y="32.8">C4</text>
<text x="138" y="35.1">100n</text>
<text x="166.8" y="32.8">C?</text>
<text x="167.2" y="35.1">100n</text>
<text x="179.7" y="31.7" transform="rotate(-90 179.7 31.7)">ADJ</text>
<text x="193.6" y="35.1" transform="rotate(-90 193.6 35.1)">1N4002</text>
<text x="200" y="32.8">R?</text>
<text x="200.3" y="35.1">240</text>
<text x="189.8" y="37" transform="rotate(-90 189.8 37)">D?</text>
<text x="211.4" y="37.9">C?</text>
<text x="211.8" y="40.2">100µ</text>
<text x="109.9" y="46">GND</text>
<text x="173.7" y="45.5">RV?</text>
<text x="175.1" y="47.8">5k</text>
<text x="201.2" y="42.9">C?</text>
<text x="201.5" y="45.3">10µ</text>
<text x="47.6" y="48">R?</text>
<text x="47.9" y="50.3">100k</text>
<text x="47.6" y="58.2">R?</text>
<text x="177.2" y="58.7">GND</text>
<text x="47.8" y="60.5">15k</text>
<text x="43.9" y="70.1">GND</text>
<text x="156.9" y="67.4" transform="rotate(-90 156.9 67.4)">+3.3V</text>
<text x="159.4" y="66.6" transform="rotate(-90 159.4 66.6)">+5V</text>
<text x="81.6" y="83.5">Arduino Connector 1</text>
<text x="143.7" y="79.7">A1</text>
<text x="199.3" y="83.4">Arduino Connector 2</text>
<text x="43.9" y="85.7" transform="rotate(-90 43.9 85.7)">+6V</text>
<text x="46.3" y="86" transform="rotate(-90 46.3 86)">GND</text>
<text x="56.6" y="86.9" transform="rotate(-90 56.6 86.9)">+6V</text>
<text x="59" y="87.3" transform="rotate(-90 59 87.3)">GND</text>
<text x="144.5" y="89.8">D0/RX</text>
<text x="151.8" y="85.5" transform="rotate(-90 151.8 85.5)">VIN</text>
<text x="156.8" y="85.7" transform="rotate(-90 156.8 85.7)">3V3</text>
<text x="156.9" y="89.8">RESET</text>
<text x="159.4" y="85.7" transform="rotate(-90 159.4 85.7)">+5V</text>
<text x="192.4" y="89.8">GND</text>
<text x="99.6" y="94.8">GND</text>
<text x="144.5" y="92.3">D1/TX</text>
<text x="144.5" y="94.9">D2</text>
<text x="156.9" y="92.3">RESET</text>
<text x="192.7" y="94.8">+5V</text>
<text x="35.8" y="96.1">J?</text>
<text x="48.5" y="96.1">J?</text>
<text x="144.5" y="97.4">D3</text>
<text x="144.5" y="99.9">D4</text>
<text x="158" y="99.9">AREF</text>
<text x="236.7" y="100.2">J?</text>
<text x="237.6" y="101.6">1</text>
<text x="86.1" y="104.4">J?</text>
<text x="144.5" y="107.6">D7</text>
<text x="144.5" y="102.5">D5</text>
<text x="144.5" y="105">D6</text>
<text x="160.6" y="105">A0</text>
<text x="160.6" y="107.6">A1</text>
<text x="209.1" y="105.6">J?</text>
<text x="249.5" y="102.4">GND</text>
<text x="249.9" y="105.1">+5V</text>
<text x="144.5" y="110.1">D8</text>
<text x="144.5" y="112.6">D9</text>
<text x="160.6" y="110.1">A2</text>
<text x="160.6" y="112.6">A3</text>
<text x="144.5" y="115.2">D10</text>
<text x="144.5" y="117.7">D11</text>
<text x="154.4" y="116.5" transform="rotate(-90 154.4 116.5)">Arduino_Nano_v3.x</text>
<text x="160.6" y="115.2">A4</text>
<text x="160.6" y="117.7">A5</text>
<text x="144.5" y="120.3">D12</text>
<text x="144.5" y="122.8">D13</text>
<text x="160.6" y="120.3">A6</text>
<text x="160.6" y="122.8">A7</text>
<text x="190.7" y="120.2">+3.3V</text>
<text x="27.4" y="128.8" transform="rotate(-90 27.4 128.8)">+5V</text>
<text x="29.8" y="129.2" transform="rotate(-90 29.8 129.2)">GND</text>
<text x="154.3" y="126.2" transform="rotate(-90 154.3 126.2)">GND</text>
<text x="156.8" y="126.2" transform="rotate(-90 156.8 126.2)">GND</text>
<text x="43.3" y="135.6">J?</text>
<text x="47.1" y="135.6">I2C-1-5V</text>
<text x="154.4" y="143.2" transform="rotate(-90 154.4 143.2)">GND</text>
<text x="43.3" y="147">J?</text>
<text x="47.1" y="147">I2C-2-5V</text>
<text x="123.9" y="153" transform="rotate(-90 123.9 153)">+5V</text>
<text x="126.3" y="153.3" transform="rotate(-90 126.3 153.3)">GND</text>
<text x="34.3" y="159.6">Q?</text>
<text x="42.4" y="159.6">BSS138</text>
<text x="128.3" y="157.1">J?</text>
<text x="133.1" y="157.1">SPI- 1</text>
<text x="30.6" y="167.2">R?</text>
<text x="31" y="164.6">10k</text>
<text x="48.3" y="164.8">R?</text>
<text x="48.6" y="167.3">10k</text>
<text x="34.5" y="168.4">+3.3V</text>
<text x="30.6" y="177.3">R?</text>
<text x="31" y="174.8">10k</text>
<text x="55.2" y="175">R?</text>
<text x="55.4" y="177.3">10k</text>
<text x="62.8" y="174.9" transform="rotate(-90 62.8 174.9)">GND</text>
<text x="76.8" y="174.9" transform="rotate(-90 76.8 174.9)">GND</text>
<text x="128.3" y="174.9">J?</text>
<text x="133.1" y="174.9">SPI- 2</text>
<text x="34.3" y="182.5">Q?</text>
<text x="42.4" y="182.5">BSS138</text>
<text x="53.6" y="185.1">I2C-3-3,3V</text>
<text x="89.2" y="185.1">I2C-4-3,3V</text>
<text x="72.5" y="186.4">J?</text>
<text x="76.3" y="186.4">J?</text>
</g>
</svg>
